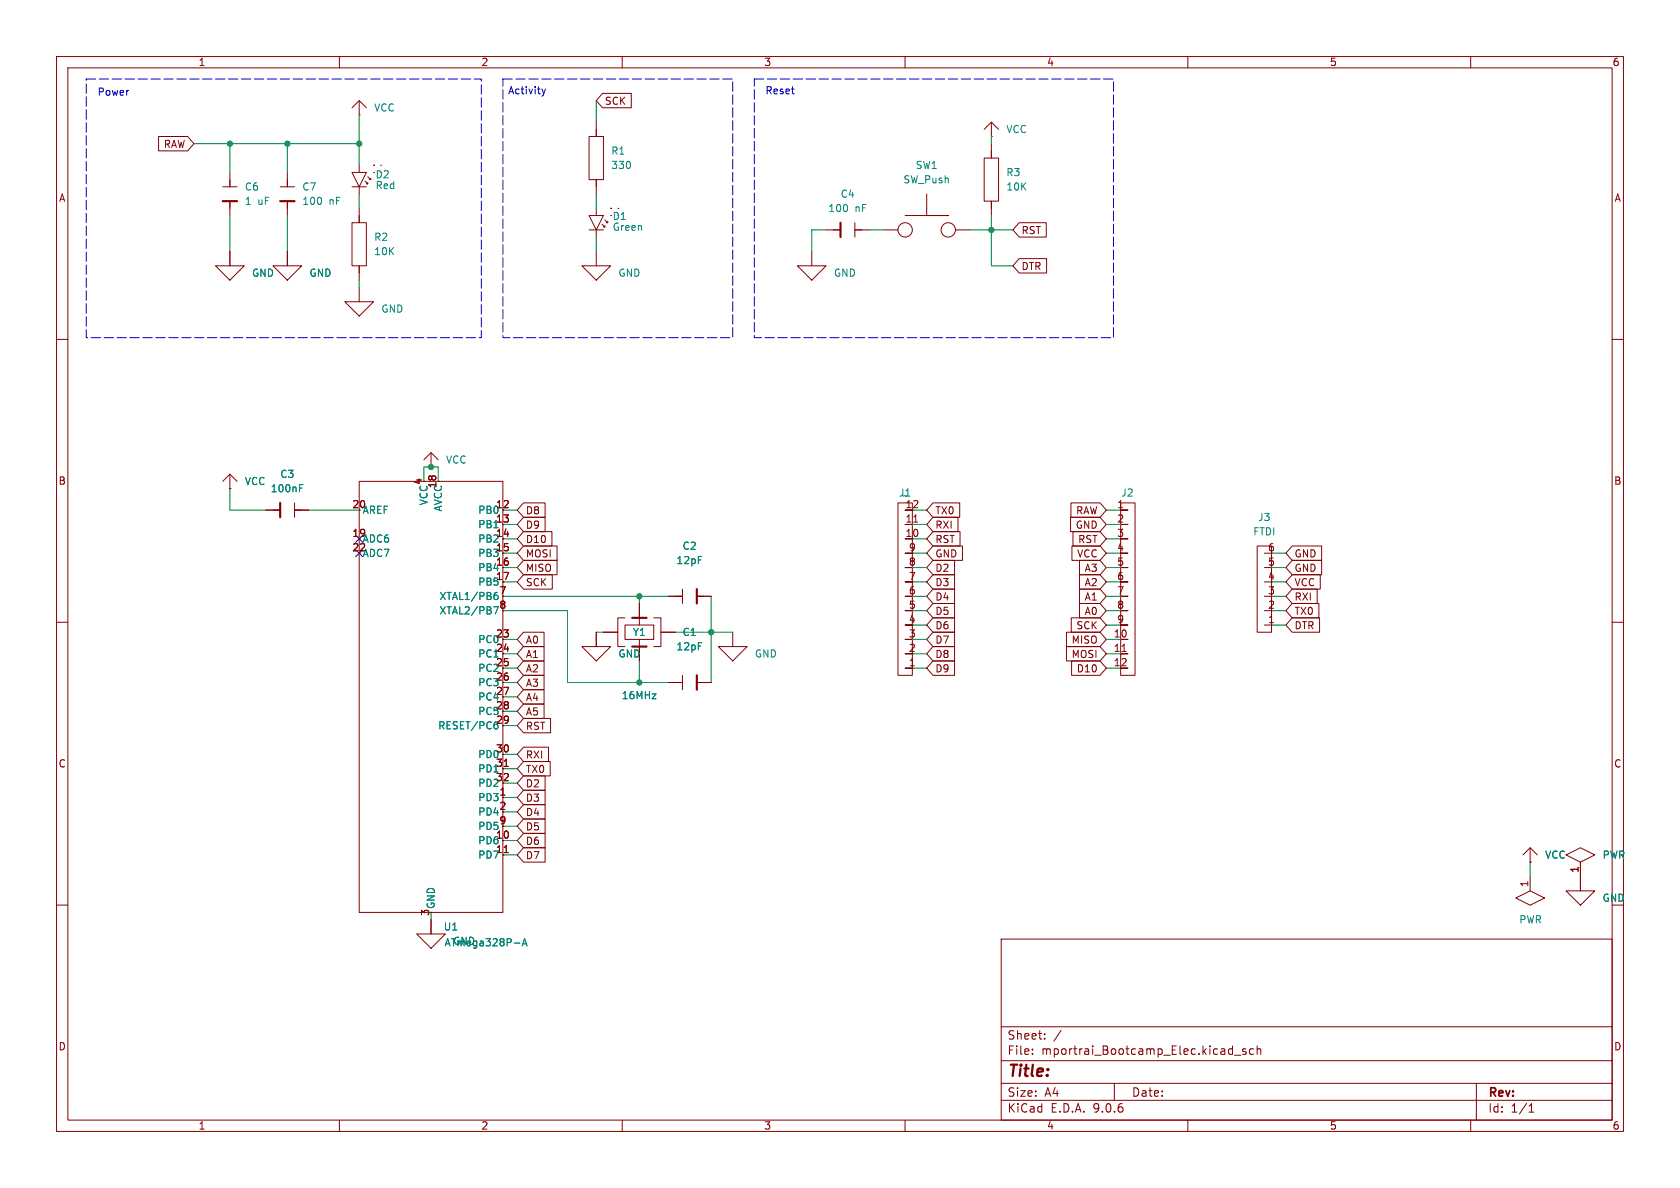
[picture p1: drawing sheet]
<svg xmlns="http://www.w3.org/2000/svg" width="297mm" height="210mm" viewBox="0 0 297 210" stroke-linecap="round" stroke-linejoin="round" font-family="sans-serif">
<path d="M0 0h297v210h-297z" fill="#fff" stroke="#fff" stroke-width=".18"/>
<g fill="none" stroke="#840000" stroke-width=".18">
<path d="M10 10h277v190h-277zM12 12h273v186h-273zM60 10v2M62.2 19.1l1.3-1.3 1.3 1.3M63.5 17.8v2.5M106.5 16.5h5.1v2.6h-5.1l-1.1-1.3zM110 10v2M160 10v2M210 10v2M260 10v2M28 24.1h5.2l1.1 1.3-1.1 1.3h-5.2zM39.4 33h2.5"/>
<path d="M40.6 30.5v2.5M40.6 35.6v2.5M49.5 33h2.6M50.8 30.5v2.5M50.8 35.6v2.5M62.2 39.4h2.6v7.6h-2.6zM62.2 30.5h2.6l-1.3 2.5zM62.2 33h2.6M63.5 20.3h.1M63.5 29.2v1.3M63.5 33v1.3M63.5 36.8v2.6"/>
<path d="M64.5 32l.5 .5h-.2M65 31.2l.5 .6h-.2M65 32.3v.2M65.5 31.5v.3M66 29.2h.1M67.3 29.2h.1M104.1 24.1h2.6v7.7h-2.6zM104.1 38.1h2.6l-1.3 2.5zM105.4 21.6v2.5M105.4 31.8v2.5M105.4 36.8v1.3M106.4 39.6l.5 .5h-.2"/>
<path d="M106.9 38.9l.5 .5h-.2M106.9 39.9v.2M107.4 39.1v.3M107.9 36.8h.1M109.2 36.8h.1M151.1 39.4v2.5M163.8 34.3v3.8h3.8h-7.6M174 27.9h2.5v7.7h-2.5zM174 22.9l1.3-1.3 1.2 1.3M175.3 24.1h.1M175.3 21.6v2.5M175.3 25.4v2.5"/>
<path d="M175.3 35.6v2.5M180.2 39.4h4.8v2.5h-4.8l-1.1-1.3zM38.1 47h5.1l-2.6 2.5zM40.6 44.5v2.5M48.3 47h5l-2.5 2.5zM50.8 44.5v2.5M61 53.3h5l-2.5 2.6zM63.5 47v2.5M63.5 50.8v2.5M102.9 47h5l-2.5 2.5zM104.1 40.6h2.6M105.4 40.6v1.3"/>
<path d="M105.4 44.5v2.5M141 47h5l-2.5 2.5zM143.5 44.5v2.5M146 40.6h2.6M151.1 40.6h2.6M156.2 40.6h2.5M168.9 40.6h2.5M180.2 45.7h4.8v2.6h-4.8l-1.1-1.3zM10 60h2M285 60h2M39.4 85.1l1.2-1.3 1.3 1.3M40.6 86.4h.1"/>
<path d="M40.6 83.8v2.6M47 90.2h2.5M52.1 88.9v2.5M52.1 90.2h2.5M63.5 85.1h25.4v76.2h-25.4zM74.9 81.3l1.3-1.3 1.3 1.3M76.2 82.6h.1M76.2 80v2.6M92.6 91.4h3.8v2.6h-3.8l-1.2-1.3zM92.6 88.9h3.8v2.5h-3.8l-1.2-1.2zM92.6 99.1h5.9v2.5h-5.9l-1.2-1.3zM92.6 94h5v2.5h-5l-1.2-1.2z"/>
<path d="M92.6 96.5h5.9v2.6h-5.9l-1.2-1.3zM158.7 88.9h2.6v30.5h-2.6zM160 97.8h1.3zM161.5 92.3h.8M164.9 91.4h4.5v2.6h-4.5l-1.1-1.3zM164.9 96.5h5.2v2.6h-5.2l-1.1-1.3zM164.9 88.9h4.8v2.5h-4.8l-1.1-1.2zM164.9 94h4.8v2.5h-4.8l-1.1-1.2zM164.9 99.1h3.9v2.5h-3.9l-1.1-1.3zM189.3 91.4h5.2l1.1 1.3-1.1 1.3h-5.2zM189.3 88.9h5.2l1.1 1.3-1.1 1.2h-5.2zM189.5 96.5h5l1.1 1.3-1.1 1.3h-5z"/>
<path d="M189.7 94h4.8l1.1 1.3-1.1 1.2h-4.8zM190.8 99.1h3.7l1.1 1.2-1.1 1.3h-3.7zM198.1 88.9h2.6v30.5h-2.6zM198.1 97.8h1.3zM198.1 95.3h1.3zM198.1 92.7h1.3zM198.1 90.2h1.3zM222.2 96.5h2.6v15.3h-2.6zM223.5 97.8h1.3M228.4 99.1h5.2v2.5h-5.2l-1.1-1.3zM228.4 96.5h5.2v2.6h-5.2l-1.1-1.3zM10 110h2"/>
<path d="M92.6 116.8h3.6v2.6h-3.6l-1.2-1.3zM92.6 119.4h3.6v2.5h-3.6l-1.2-1.2zM92.6 101.6h5v2.5h-5l-1.2-1.2zM92.6 114.3h3.6v2.5h-3.6l-1.2-1.2zM92.6 111.8h3.6v2.5h-3.6l-1.2-1.3zM102.9 114.3h5l-2.5 2.5zM105.4 111.8v2.5M106.7 111.8h2.5M110.5 110.5h5.1v2.5h-5.1zM110.5 109.2h-1.3v5.1h1.3M113 106.7v3.8M113 113v3.8"/>
<path d="M115.6 109.2h1.2v5.1h-1.2M116.8 111.8h2.6M118.1 105.4h2.5M120.6 104.1v2.6M120.6 119.4v2.5M123.2 105.4h2.5M127 114.3h5.1l-2.6 2.5zM129.5 111.8v2.5M160 100.3h1.3zM160 102.9h1.3zM160 105.4h1.3zM160 108h1.3z"/>
<path d="M160 113h1.3zM160 118.1h1.3zM164.9 116.8h3.9v2.6h-3.9l-1.1-1.3zM164.9 109.2h3.9v2.6h-3.9l-1.1-1.3zM164.9 114.3h3.9v2.5h-3.9l-1.1-1.2zM164.9 111.8h3.9v2.5h-3.9l-1.1-1.3zM164.9 104.1h3.9v2.6h-3.9l-1.1-1.3zM164.9 101.6h3.9v2.5h-3.9l-1.1-1.2zM164.9 106.7h3.9v2.5h-3.9l-1.1-1.2zM188.5 111.8h6l1.1 1.2-1.1 1.3h-6zM188.5 114.3h6l1.1 1.3-1.1 1.2h-6zM189.4 109.2h5.1l1.1 1.3-1.1 1.3h-5.1z"/>
<path d="M189.4 116.8h5.1l1.1 1.3-1.1 1.3h-5.1zM190.8 106.7h3.7l1.1 1.3-1.1 1.2h-3.7zM190.8 104.1h3.7l1.1 1.3-1.1 1.3h-3.7zM190.8 101.6h3.7l1.1 1.3-1.1 1.2h-3.7zM198.1 118.1h1.3zM198.1 115.6h1.3zM198.1 113h1.3zM198.1 110.5h1.3zM198.1 108h1.3zM198.1 105.4h1.3zM198.1 102.9h1.3zM198.1 100.3h1.3z"/>
<path d="M198.4 115.2h.7M223.5 105.4h1.3M223.5 100.3h1.3M223.5 110.5h1.3M228.4 101.6h5v2.5h-5l-1.1-1.2zM228.4 104.1h4.5v2.6h-4.5l-1.1-1.3zM228.4 106.7h4.8v2.5h-4.8l-1.1-1.2zM228.4 109.2h4.9v2.6h-4.9l-1.1-1.3zM285 110h2M89.1 135.5h.8M92.6 124.5h3.6v2.5h-3.6l-1.2-1.3zM92.6 132.1h4.4v2.5h-4.4l-1.2-1.2z"/>
<path d="M92.6 121.9h3.6v2.6h-3.6l-1.2-1.3zM92.6 134.6h4.7v2.6h-4.7l-1.2-1.3zM92.6 127h4.7v2.5h-4.7l-1.2-1.2zM92.6 139.7h3.8v2.5h-3.8l-1.2-1.2zM92.6 137.2h3.8v2.5h-3.8l-1.2-1.3zM118.1 120.7h2.5M123.2 120.7h2.5M89.1 150.7h.8M92.6 149.9h3.8v2.5h-3.8l-1.2-1.3zM92.6 147.3h3.8v2.6h-3.8l-1.2-1.3zM92.6 144.8h3.8v2.5h-3.8l-1.2-1.2zM92.6 142.2h3.8v2.6h-3.8l-1.2-1.3z"/>
<path d="M268 158.8l2.5-1.3 2.5 1.3-2.5 1.2zM269.2 151.1l1.3-1.2 1.3 1.2M270.5 152.4h.1M270.5 149.9v2.5M270.5 154.9v2.6M276.9 157.5h5l-2.5 2.5zM276.9 151.1l2.5-1.2 2.5 1.2-2.5 1.3zM279.4 152.4v5.1M10 160h2M73.7 165.1h5l-2.5 2.5zM76.2 162.6v2.5M177 166h108v32h-108z"/>
<path d="M60 198v2M110 198v2M160 198v2M177 194.5h108M177 191.5h108M177 187.5h108M177 181.5h108M182.5 186.3v.1M182.5 185.5v.1M184.7 183.6v.1M184.7 182.8v.1M187.6 182.1l-1.3 2"/>
<path d="M197 191.5v3M210 198v2M218.2 186.5h1.2M220.2 185.5l-.3-.1-.2 .2v.2l.5 .2v.3h-.5M221.6 185.5l-.4-.1-.3 .3v.4l.1 .2h.6M222.2 185.5l.3-.1 .3 .1 .1 .9M222.2 184.9v1.5M260 198v2M261 191.5v6.5M270.3 196.6h.9M270.3 195.5l.4-.4v1.5"/>
<circle cx="160" cy="40.6" r="1.27"/>
<circle cx="167.6" cy="40.6" r="1.27"/>
</g>
<path d="M39.4 35.6h2.5M49.5 35.6h2.6M148.6 39.4v2.5M49.5 88.9v2.5M111.8 109.2h2.5M111.8 114.3h2.5M123.2 104.1v2.6M123.2 119.4v2.5" fill="none" stroke="#840000" stroke-width=".38"/>
<path d="M52.9 86.3h.5M52.9 85.7h.7M87.3 107.3h.8l-.5 1.2M87.4 105.9l.4 .1M87.7 104.7l-.3 .3M87.8 105.2l-.4 .1M88 105.7v.2M88 128.6l-.1 .2h-.3M90.9 166.7h1M92.3 167.2l.4-1.3 .5 1.3M92.4 166.8h.7" fill="none" stroke="#008484" stroke-width=".18"/>
<g fill="none" stroke="#008400" stroke-width=".18">
<path d="M105.4 17.8v3.8M34.3 25.4h29.2M40.6 25.4v5.1M40.6 38.1v6.4M50.8 25.4v5.1M50.8 38.1v6.4M63.5 20.3v8.9M63.5 34.3v2.5M105.4 34.3v2.5M175.3 24.1v1.3M175.3 38.1v8.9h3.8M63.5 49.5v1.3"/>
<path d="M105.4 41.9v2.6M146 40.6h-2.5v3.9M153.7 40.6h2.5M171.4 40.6h7.7M40.6 86.4v3.8h6.4M54.6 90.2h8.9M74.9 85.1v-2.5h2.6v2.5M88.9 97.8h2.5M88.9 92.7h2.5M88.9 90.2h2.5M88.9 95.3h2.5M161.3 97.8h2.5"/>
<path d="M161.3 92.7h2.5M161.3 90.2h2.5M161.3 95.3h2.5M195.6 97.8h2.5M195.6 92.7h2.5M195.6 90.2h2.5M195.6 95.3h2.5M224.8 97.8h2.5M88.9 115.6h2.5M88.9 100.3h2.5M88.9 105.4h29.2M88.9 102.9h2.5"/>
<path d="M88.9 108h11.4v12.7h17.8M88.9 118.1h2.5M88.9 113h2.5M105.4 111.8h1.3M113 105.4v1.3M113 116.8v3.9M119.4 111.8h10.1M125.7 105.4v15.3M161.3 115.6h2.5M161.3 100.3h2.5M161.3 105.4h2.5M161.3 102.9h2.5"/>
<path d="M161.3 108h2.5M161.3 110.5h2.5M161.3 118.1h2.5M161.3 113h2.5M195.6 115.6h2.5M195.6 100.3h2.5M195.6 105.4h2.5M195.6 102.9h2.5M195.6 108h2.5M195.6 110.5h2.5M195.6 118.1h2.5M195.6 113h2.5"/>
<path d="M224.8 100.3h2.5M224.8 105.4h2.5M224.8 102.9h2.5M224.8 108h2.5M224.8 110.5h2.5M88.9 128.3h2.5M88.9 120.7h2.5M88.9 133.4h2.5M88.9 125.7h2.5M88.9 138.4h2.5M88.9 135.9h2.5M88.9 123.2h2.5"/>
<path d="M88.9 141h2.5M88.9 146.1h2.5M88.9 148.6h2.5M88.9 151.1h2.5M88.9 143.5h2.5M270.5 152.4v2.5M76.2 161.3v1.3"/>
</g>
<path d="M62.9 97.2l1.2 1.2M62.9 94.6l1.2 1.3M64.1 97.2l-1.2 1.2M64.1 94.6l-1.2 1.3" fill="none" stroke="#000084" stroke-width=".18"/>
<path d="M95.8 15.7l.3 .9M96.1 16.6l-.3 .4M96.4 15.7l-.3 .9" fill="none" stroke="#0000c2" stroke-width=".18"/>
<path d="M15.2 14h69.9v45.7h-69.9zM88.9 14h40.6v45.7h-40.6zM133.3 14h63.5v45.7h-63.5z" fill="none" stroke="#0000c2" stroke-width=".18" stroke-dasharray="1.7 .6"/>
<g fill="#008400" stroke="#008400" stroke-width=".18">
<circle cx="63.5" cy="25.4" r=".46"/>
<circle cx="76.2" cy="82.6" r=".46"/>
<circle cx="175.3" cy="40.6" r=".46"/>
<circle cx="113" cy="120.7" r=".46"/>
<circle cx="125.7" cy="111.8" r=".46"/>
<circle cx="113" cy="105.4" r=".46"/>
<circle cx="50.8" cy="25.4" r=".46"/>
<circle cx="40.6" cy="25.4" r=".46"/>
</g>
<text font-size="2.8" fill="#840000" x="178" y="190.9">Title:</text>
<g font-size="2.1" fill="#840000">
<text x="178" y="184">Sheet:</text>
<text x="178" y="186.7">File:</text>
<text x="184.1" y="186.7">mportrai_Bootcamp_Elec.kicad_sch</text>
<text x="178" y="196.9">KiCad</text>
<text x="178" y="194.1">Size:</text>
<text x="184.7" y="194.1">A4</text>
<text x="185.7" y="196.9">E.D.A.</text>
<text x="193.3" y="196.9">9.0.6</text>
<text x="200" y="194.1">Date:</text>
<text x="263" y="194.3">Rev:</text>
<text x="263" y="196.9">Id:</text>
<text x="267.1" y="196.9">1/1</text>
</g>
<g font-size="1.8" fill="#840000">
<text x="35" y="11.9">1</text>
<text x="85" y="11.9">2</text>
<text x="135" y="11.9">3</text>
<text x="185" y="11.9">4</text>
<text x="235" y="11.9">5</text>
<text x="285" y="11.9">6</text>
<text x="106.8" y="18.7">SCK</text>
<text x="28.8" y="26.4">RAW</text>
<text x="10.3" y="35.9">A</text>
<text x="285.3" y="35.9">A</text>
<text x="180.5" y="41.6">RST</text>
<text x="180.5" y="47.9">DTR</text>
<text x="10.3" y="85.9">B</text>
<text x="62.2" y="89.9">20</text>
<text x="74.7" y="85.8" transform="rotate(-90 74.7 85.8)">4</text>
<text x="77.2" y="86.4" transform="rotate(-90 77.2 86.4)">18</text>
<text x="87.6" y="89.9">12</text>
<text x="160" y="89.9">12</text>
<text x="197.4" y="89.9">1</text>
<text x="285.3" y="85.9">B</text>
<text x="62.2" y="95">19</text>
<text x="87.6" y="92.5">13</text>
<text x="87.6" y="95">14</text>
<text x="92.9" y="93.7">D9</text>
<text x="92.9" y="91.1">D8</text>
<text x="160" y="92.5">11</text>
<text x="160" y="95">10</text>
<text x="165.3" y="93.7">RXI</text>
<text x="165.3" y="91.1">TX0</text>
<text x="190.1" y="93.7">GND</text>
<text x="190.1" y="91.1">RAW</text>
<text x="197.4" y="95">3</text>
<text x="197.4" y="92.5">2</text>
<text x="62.2" y="97.5">22</text>
<text x="87.6" y="97.5">15</text>
<text x="87.6" y="100.1">16</text>
<text x="92.9" y="101.3">MISO</text>
<text x="92.9" y="96.2">D10</text>
<text x="92.9" y="98.7">MOSI</text>
<text x="160.6" y="97.5">9</text>
<text x="160.6" y="100.1">8</text>
<text x="165.3" y="98.7">GND</text>
<text x="165.3" y="96.2">RST</text>
<text x="165.3" y="101.3">D2</text>
<text x="190.3" y="98.7">VCC</text>
<text x="190.5" y="96.2">RST</text>
<text x="191.6" y="101.3">A3</text>
<text x="197.4" y="100.1">5</text>
<text x="197.4" y="97.5">4</text>
<text x="224.1" y="97.5">6</text>
<text x="224.1" y="100.1">5</text>
<text x="228.8" y="101.3">GND</text>
<text x="228.8" y="98.7">GND</text>
<text x="87.6" y="102.6">17</text>
<text x="88.2" y="105.2">7</text>
<text x="88.2" y="107.7">8</text>
<text x="92.9" y="103.8">SCK</text>
<text x="160.6" y="102.6">7</text>
<text x="160.6" y="105.2">6</text>
<text x="160.6" y="107.7">5</text>
<text x="165.3" y="106.4">D4</text>
<text x="165.3" y="103.8">D3</text>
<text x="191.6" y="106.4">A1</text>
<text x="191.6" y="103.8">A2</text>
<text x="197.4" y="107.7">8</text>
<text x="197.4" y="105.2">7</text>
<text x="197.4" y="102.6">6</text>
<text x="224.1" y="102.6">4</text>
<text x="224.1" y="105.2">3</text>
<text x="224.1" y="107.7">2</text>
<text x="228.8" y="103.8">VCC</text>
<text x="228.8" y="106.4">RXI</text>
<text x="87.6" y="112.8">23</text>
<text x="92.9" y="114">A0</text>
<text x="160.6" y="110.2">4</text>
<text x="160.6" y="112.8">3</text>
<text x="165.3" y="111.4">D6</text>
<text x="165.3" y="114">D7</text>
<text x="165.3" y="108.9">D5</text>
<text x="189.4" y="114">MISO</text>
<text x="190.2" y="111.4">SCK</text>
<text x="191.6" y="108.9">A0</text>
<text x="196.8" y="112.8">10</text>
<text x="197.4" y="110.2">9</text>
<text x="224.1" y="110.2">1</text>
<text x="228.8" y="108.9">TX0</text>
<text x="228.8" y="111.4">DTR</text>
<text x="87.6" y="115.3">24</text>
<text x="87.6" y="117.9">25</text>
<text x="92.9" y="119.1">A2</text>
<text x="92.9" y="116.5">A1</text>
<text x="160.6" y="115.3">2</text>
<text x="160.6" y="117.9">1</text>
<text x="165.3" y="119.1">D9</text>
<text x="165.3" y="116.5">D8</text>
<text x="189.4" y="116.5">MOSI</text>
<text x="190.3" y="119.1">D10</text>
<text x="196.8" y="117.9">12</text>
<text x="196.8" y="115.3">11</text>
<text x="87.6" y="120.4">26</text>
<text x="87.6" y="122.9">27</text>
<text x="87.6" y="125.5">28</text>
<text x="92.9" y="124.1">A4</text>
<text x="92.9" y="121.6">A3</text>
<text x="87.6" y="128">29</text>
<text x="92.9" y="126.7">A5</text>
<text x="92.9" y="129.2">RST</text>
<text x="10.3" y="135.9">C</text>
<text x="87.6" y="133.1">30</text>
<text x="87.6" y="135.6">31</text>
<text x="92.9" y="134.3">RXI</text>
<text x="92.9" y="136.8">TX0</text>
<text x="285.3" y="135.9">C</text>
<text x="87.6" y="138.2">32</text>
<text x="88.2" y="140.7">1</text>
<text x="88.2" y="143.3">2</text>
<text x="92.9" y="141.9">D3</text>
<text x="92.9" y="139.4">D2</text>
<text x="87.6" y="148.3">10</text>
<text x="88.2" y="145.8">9</text>
<text x="92.9" y="149.5">D6</text>
<text x="92.9" y="147">D5</text>
<text x="92.9" y="144.5">D4</text>
<text x="87.6" y="150.9">11</text>
<text x="92.9" y="152.1">D7</text>
<text x="279.1" y="154.4" transform="rotate(-90 279.1 154.4)">1</text>
<text x="75.9" y="162" transform="rotate(-90 75.9 162)">3</text>
<text x="270.3" y="156.9" transform="rotate(-90 270.3 156.9)">1</text>
<text x="10.3" y="185.9">D</text>
<text x="285.3" y="185.9">D</text>
<text x="35" y="199.9">1</text>
<text x="85" y="199.9">2</text>
<text x="135" y="199.9">3</text>
<text x="185" y="199.9">4</text>
<text x="235" y="199.9">5</text>
<text x="285" y="199.9">6</text>
</g>
<g font-size="1.8" fill="#0000c2">
<text x="17.2" y="17.1">Power</text>
<text x="89.7" y="16.9">Activity</text>
<text x="135.2" y="16.9">Reset</text>
</g>
<g font-size="1.8" fill="#008484">
<text x="66" y="19.9">VCC</text>
<text x="177.8" y="23.7">VCC</text>
<text x="108" y="27.5">R1</text>
<text x="43.2" y="33.9">C6</text>
<text x="53.3" y="33.9">C7</text>
<text x="66.3" y="31.7">D2</text>
<text x="66.3" y="33.6">Red</text>
<text x="108" y="30.1">330</text>
<text x="148.5" y="35.2">C4</text>
<text x="159.6" y="32.6">SW_Push</text>
<text x="161.8" y="30.1">SW1</text>
<text x="177.8" y="31.3">R3</text>
<text x="177.8" y="33.9">10K</text>
<text x="43.2" y="36.4">1</text>
<text x="45.6" y="36.4">uF</text>
<text x="53.3" y="36.4">100</text>
<text x="58.1" y="36.4">nF</text>
<text x="108.2" y="39.1">D1</text>
<text x="108.2" y="41">Green</text>
<text x="146.3" y="37.7">100</text>
<text x="151.1" y="37.7">nF</text>
<text x="66" y="42.8">R2</text>
<text x="66" y="45.3">10K</text>
<text x="44.5" y="49.1">GND</text>
<text x="54.6" y="49.1">GND</text>
<text x="109.2" y="49.1">GND</text>
<text x="147.3" y="49.1">GND</text>
<text x="67.3" y="55.5">GND</text>
<text x="78.7" y="82.1">VCC</text>
<text x="43.2" y="86">VCC</text>
<text x="47.8" y="87.2">100nF</text>
<text x="49.5" y="84.7">C3</text>
<text x="75.8" y="89.4" transform="rotate(-90 75.8 89.4)">VCC</text>
<text x="158.8" y="88">J1</text>
<text x="159.5" y="88.5">~</text>
<text x="198.1" y="88">J2</text>
<text x="64" y="91">AREF</text>
<text x="78.3" y="90.5" transform="rotate(-90 78.3 90.5)">AVCC</text>
<text x="84.4" y="91">PB0</text>
<text x="84.4" y="93.6">PB1</text>
<text x="221.5" y="94.8">FTDI</text>
<text x="222.3" y="92.3">J3</text>
<text x="64" y="96.1">ADC6</text>
<text x="64" y="98.7">ADC7</text>
<text x="84.4" y="96.1">PB2</text>
<text x="84.4" y="98.7">PB3</text>
<text x="84.4" y="101.2">PB4</text>
<text x="119.5" y="99.9">12pF</text>
<text x="120.6" y="97.4">C2</text>
<text x="77.6" y="106.3">XTAL1/PB6</text>
<text x="84.4" y="103.7">PB5</text>
<text x="77.6" y="108.8">XTAL2/PB7</text>
<text x="84.4" y="113.9">PC0</text>
<text x="111.8" y="112.6">Y1</text>
<text x="120.6" y="112.6">C1</text>
<text x="84.4" y="116.4">PC1</text>
<text x="84.4" y="119">PC2</text>
<text x="109.2" y="116.4">GND</text>
<text x="119.5" y="115.2">12pF</text>
<text x="133.4" y="116.4">GND</text>
<text x="84.4" y="121.5">PC3</text>
<text x="84.4" y="124.1">PC4</text>
<text x="109.8" y="123.8">16MHz</text>
<text x="77.4" y="129.1">RESET/PC6</text>
<text x="84.4" y="126.6">PC5</text>
<text x="84.4" y="134.2">PD0</text>
<text x="84.4" y="136.8">PD1</text>
<text x="84.4" y="139.3">PD2</text>
<text x="84.4" y="141.8">PD3</text>
<text x="84.4" y="144.4">PD4</text>
<text x="84.4" y="146.9">PD5</text>
<text x="84.4" y="149.5">PD6</text>
<text x="84.4" y="152">PD7</text>
<text x="273.1" y="152">VCC</text>
<text x="283.2" y="152">PWR</text>
<text x="77.1" y="160.8" transform="rotate(-90 77.1 160.8)">GND</text>
<text x="283.2" y="159.6">GND</text>
<text x="78.4" y="164.7">U1</text>
<text x="78.5" y="167.5">ATmega328P-A</text>
<text x="80" y="167.2">GND</text>
<text x="268.5" y="163.4">PWR</text>
</g>
</svg>
